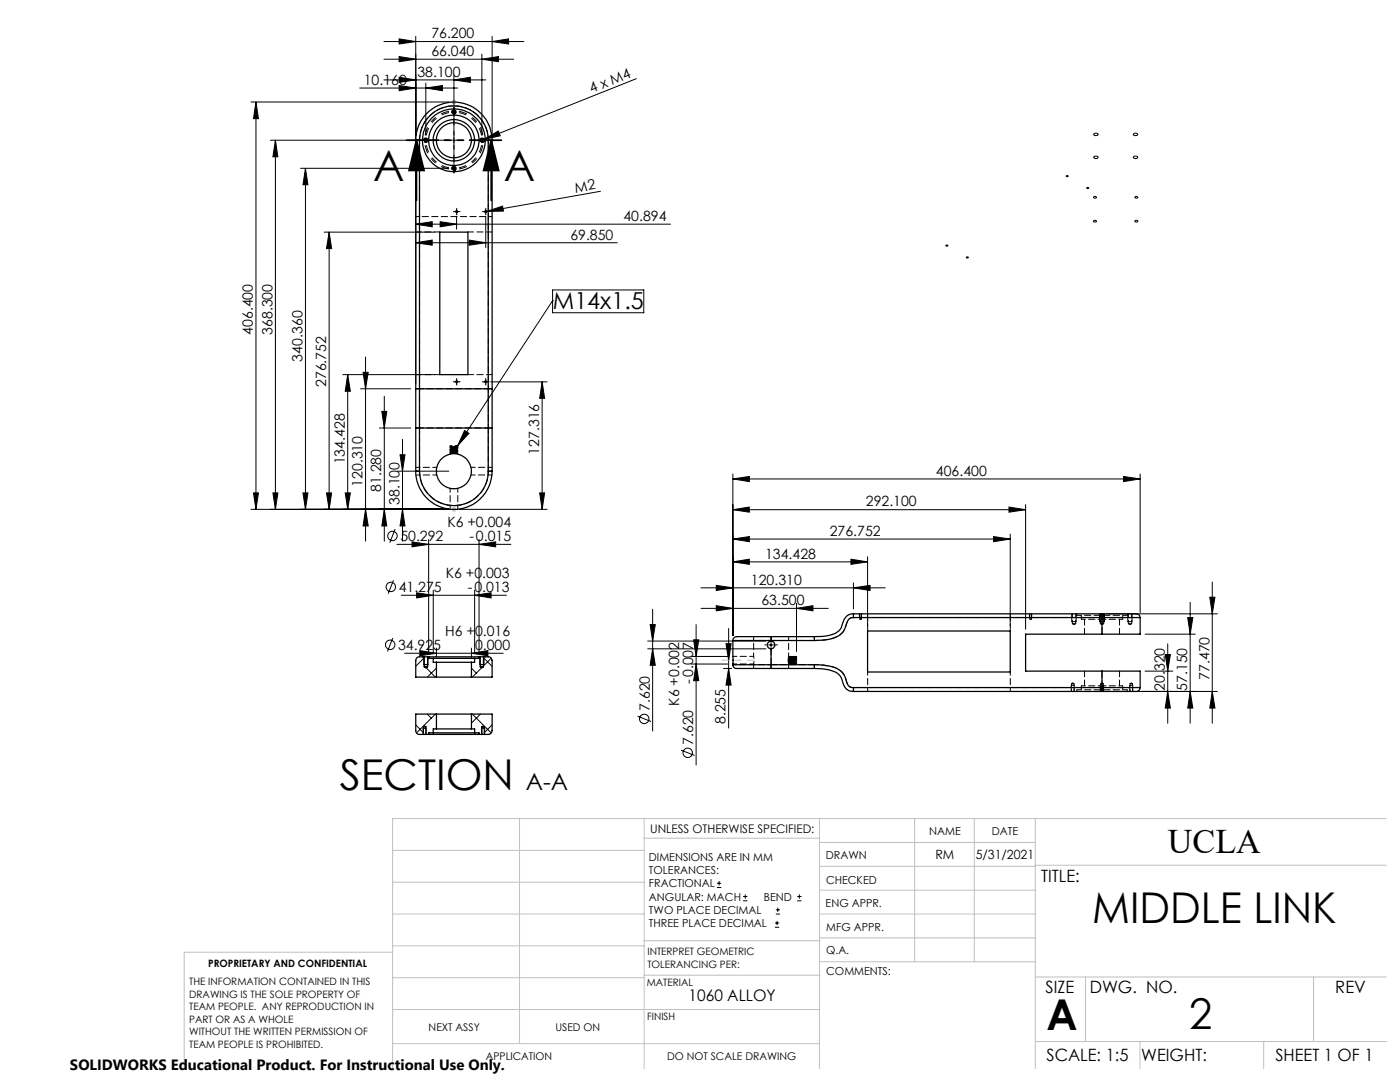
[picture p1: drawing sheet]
<svg xmlns="http://www.w3.org/2000/svg" width="279mm" height="216mm" viewBox="0 0 279 216" stroke-linecap="round" stroke-linejoin="round" font-family="sans-serif">
<g fill="none" stroke="#000" stroke-width=".2">
<path d="M71.8 17.6h19.5M76.6 15.9h20.3M76.6 11.8h25.9M76.6 8.3h28M79.7 17.1l3.3 .5-3.3 .5zM79.7 15.4l3.3 .5-3.3 .5zM79.7 11.3l3.3 .5-3.3 .5zM79.7 7.8l3.3 .5-3.3 .5zM83 7.3v69.3M85 17.6l3.3-.5v1zM85 16.6v10.4M90.6 15.9l3.3-.5v1z"/>
<path d="M90.6 15v17.6M96.2 11.8l3.3-.5v1zM96.2 10.8v16.2M98.2 8.3l3.3-.5v1zM98.2 7.3v19.7M127 15.7l-30.4 12.1M50.1 20.4h39.5M51.1 20.4l.5 3.3h-1zM51.1 20.4v81.2M54 28h35.6M55 28l.5 3.3h-1zM55 28v73.6"/>
<path d="M60 33.6h29.6M61 33.6l.5 3.3h-1zM61 33.6v68M84.5 28.1a.31 .31 0 0 1 .2-.4 .31 .31 0 0 1 .4 .3 .31 .31 0 0 1-.4 .3M84.6 28.1a.43 .43 0 0 1 .3-.6 .43 .43 0 0 1 .5 .5 .43 .43 0 0 1-.5 .4M90.2 22.5a.43 .43 0 0 1 .4-.5 .43 .43 0 0 1 .4 .5 .43 .43 0 0 1-.5 .3M90.2 33.7a.43 .43 0 0 1 .4-.5 .43 .43 0 0 1 .4 .5 .43 .43 0 0 1-.5 .3M90.3 33.9a.31 .31 0 0 1 .2-.4 .31 .31 0 0 1 .4 .3 .31 .31 0 0 1-.4 .3M90.3 22.2a.31 .31 0 0 1 .2-.4 .31 .31 0 0 1 .4 .4 .31 .31 0 0 1-.4 .2M95.7 28.1a.43 .43 0 0 1 .4-.6 .43 .43 0 0 1 .5 .5 .43 .43 0 0 1-.5 .4M95.9 28h1M96.1 28.1a.31 .31 0 0 1 .3-.4 .31 .31 0 0 1 .3 .3 .31 .31 0 0 1-.4 .3"/>
<path d="M96.4 27.5v1M96.6 27.8l2.8-1.7 .4 1zM96.6 27.8l-.8 .4M119.8 38.2l-22.7 4M212.8 35.1l.2-.1 .2 .2-.2 .1zM216.9 37.5l.2-.1 .2 .1-.2 .1zM218.3 26.7l.3-.1h.4a.24 .24 0 0 1 .1 .4 .24 .24 0 0 1-.3 .1l-.5-.1zM218.3 39.3l.1-.1a.25 .25 0 0 1 .3 0 .25 .25 0 0 1 0 .4 .25 .25 0 0 1-.3-.1l-.2-.1zM218.3 31.3l.3-.1a.32 .32 0 0 1 .4 0 .32 .32 0 0 1 .1 .4 .32 .32 0 0 1-.4 0l-.4-.1zM226.2 26.7l.3-.1h.4a.24 .24 0 0 1 .1 .4 .24 .24 0 0 1-.3 .1l-.5-.1zM226.2 31.3l.3-.1a.32 .32 0 0 1 .4 0 .32 .32 0 0 1 .1 .4 .32 .32 0 0 1-.4 0l-.4-.1zM226.5 39.3l.1-.1a.26 .26 0 0 1 .4 0 .26 .26 0 0 1 0 .4 .26 .26 0 0 1-.4-.1z"/>
<path d="M64.7 46.3h22.1M65.7 46.3l.5 3.3h-1zM65.7 46.3v55.3M83 44.7l3.3-.5v1.1zM83 44.7h50.8M83 48.4l3.3-.5v1zM83 48.4h40.2M87.8 44.2l3.3 .5-3.3 .6zM90.6 42.2h1.1M90.9 42.3a.2 .2 0 0 1 .2-.3 .2 .2 0 0 1 .2 .3 .2 .2 0 0 1-.2 .1M91.1 41.7v1M91.1 43.3v2.4"/>
<path d="M93.6 47.9l3.3 .5-3.3 .5zM96.4 42.2h1M96.7 42.3a.21 .21 0 0 1 .2-.3 .21 .21 0 0 1 .2 .3 .21 .21 0 0 1-.2 .1M96.9 41.7v1M96.9 43.3v6.1M97.1 42.2l3.2-1.1 .2 1zM97.1 42.2l-.4 .1M110.3 57.9h18.2v4.5h-18.2zM218.3 44h.1a.25 .25 0 0 1 .3-.1 .25 .25 0 0 1 0 .4 .25 .25 0 0 1-.3 0l-.2-.1zM226.5 44.1l.1-.1a.25 .25 0 0 1 .4-.1 .25 .25 0 0 1 0 .4 .25 .25 0 0 1-.4 0zM68.4 74.8h18.4M69.4 74.8v26.8"/>
<path d="M69.4 74.8l.5 3.3h-1zM72 77.6h10M72.5 74.3h1l-.5 3.3zM73 71.2v36.8M76.7 79.1v28.9M90.6 76.2h1.1M90.9 76.2a.19 .19 0 0 1 .2-.2 .19 .19 0 0 1 .2 .2 .19 .19 0 0 1-.2 .2M91.1 75.7v1M96.4 76.2h1M96.7 76.2a.2 .2 0 0 1 .2-.2 .2 .2 0 0 1 .2 .2 .2 .2 0 0 1-.2 .2M96.9 75.7v1M97.9 76.2h11.3"/>
<path d="M108.2 76.2v25.4M108.2 76.2l.5 3.3h-1zM110.3 60h.1M110.3 60l-19 28.9M50.6 98.4h1l-.5 3.2zM54.5 98.4h1l-.5 3.2zM60.5 98.4h1l-.5 3.2zM65.2 98.4h1l-.5 3.2zM68.9 98.4h1l-.5 3.2zM75.7 85.4h6.3M76.2 82.1h1l-.5 3.3zM79.3 94h10.3"/>
<path d="M79.8 90.7h1l-.5 3.3zM80.3 87.7v20.3M92.7 85.9l.9 .6-2.3 2.4zM107.7 98.4h1l-.5 3.2zM146.3 95.6l3.2-.5v1zM146.3 94.6v32.2M146.3 95.6h81.2M224.2 95.1l3.3 .5-3.3 .5zM227.5 94.6v27.6M50.1 101.6h39.5M73 101.6l.5 3.4h-1zM76.7 101.6l.5 3.4h-1z"/>
<path d="M78.5 115.8l-1 2.7M78.8 105.6l-1 2.7M79.2 108.6h22.8M80.1 118.8h21M80.3 101.6l.5 3.4h-1zM82.2 108.1l3.3 .5-3.3 .5zM83.1 118.3l3.4 .5-3.4 .5zM85.5 107.6v22.4M86.5 117.8v12.6M91.6 101.6h17.6M94.7 118.8l3.3-.5v1zM94.7 117.8v12.6"/>
<path d="M95.6 108.6l3.3-.5v1zM95.6 107.6v22.4M139.9 117.3h36.8M142.9 116.8l3.4 .5-3.4 .5zM146.3 112.1l3.2-.5v1zM146.3 101.7l3.2-.5v1zM146.3 112.1h26.8M146.3 101.7h58.4M146.3 107.6l3.2-.5v1zM146.3 107.6h55.3M169.8 111.6l3.3 .5-3.3 .5zM170.3 117.3l3.3-.5v1z"/>
<path d="M170.3 116.3v5.2M173.1 111.1v13.8M198.3 107.1l3.3 .5-3.3 .5zM201.4 101.2l3.3 .5-3.3 .5zM201.6 106.6v18.3M204.7 100.7v24.9M241.4 119.2h1.1l-.6 3.3zM241.9 116.1v28.2M78.4 127.3l-1.1 2.7M80.8 130.4h19.6M83.8 129.8l3.3 .6-3.3 .4zM84.6 131.1v1.5"/>
<path d="M84.7 131.2l-1.7 1.8M85 133.2l1.9 1.9M85.4 131.1v1.5M87.1 129.3v1.9M87.1 133.3l-1.8 1.8M94.1 130.4l3.3-.6v1zM94.1 129.3v1.9M94.1 133.3l1 1M95.7 131.1v1.5M96.2 133.2l-1.9 1.9M96.5 131.2l1.7 1.8M96.6 131.1v1.5"/>
<path d="M98 131.3l-1.5 1.6M129.3 129.5h23.6M129.3 127.9h23.6M129.8 124.6h1l-.6 3.3zM130.2 129.5l.6 3.3h-1zM130.2 121.6v24.3M137.9 131h7.3M137.9 132.5h7.3M138.4 127.7h1.1l-.6 3.3zM138.9 132.5l.6 3.3h-1.1zM138.9 124.6v28M139.9 121.4h25.4"/>
<path d="M142.9 120.9l3.4 .5-3.4 .5zM144.4 133.4h1.6M144.9 128.4h1l-.5 3.4zM145.4 125.4v19.9M145.4 133.4l.5 3.3h-1zM153.4 128.7h1M153.9 128.2v1M159 121.4l3.2-.5v1zM159 120.4v9.6M171.5 122.5v.8M171.9 122.5v.8M205.5 122.5v.8"/>
<path d="M205.9 122.5v.8M213.8 136.8v1.2M213.9 122.5v1.6M214.4 136.8v1.2M214.8 122.5v1.6M219.5 122.5v1.6M219.6 136.8v1.2M220.2 136.8v1.2M220.3 122.5v1.6M220.9 138h22.1M220.9 122.5h22.1M225.1 122.5v1.6"/>
<path d="M225.5 136.8v1.2M225.9 122.5v1.6M226.1 136.8v1.2M228.5 133.9h5.6M228.5 126.5h10M232.6 130.6h1l-.6 3.3zM233 138l.6 3.3h-1zM233 128.5v15.8M237 123.2h1.1l-.6 3.3zM237.5 138l.6 3.3h-1.1zM237.5 120.2v24.1M241.9 138l.6 3.3h-1.1z"/>
<path d="M83 144.6l1.5 1.6M84.5 145.3v1.2M85.1 145.3v1.2M85.3 142.5l.8 .8M86.9 142.5l-3.8 3.8M94.3 142.5l3.7 3.8M95.9 142.5l-1.8 1.8M96.1 145.3v1.2M96.7 145.3v1.2M98.2 144.6l-1.5 1.6M127.2 142.9l2.7 1.1M135.9 149.7l2.7 1"/>
<path d="M143.1 177.1h.8M143.1 176.2h.8M143.5 175.8v.9M148.3 179.7h.9M148.3 178.9h.9M148.7 178.5v.8M159.1 179.7h.8M159.1 178.9h.8M159.5 178.5v.8M154.7 185h.8M154.7 184.2h.8M154.8 182.4h.8"/>
<path d="M154.8 181.5h.8M155.1 183.8v.8M155.2 181.1v.9"/>
<circle cx="189" cy="49" r=".16"/>
<circle cx="193.1" cy="51.4" r=".16"/>
<circle cx="78" cy="117.1" r=".95"/>
<circle cx="78.3" cy="106.9" r=".94"/>
<circle cx="77.9" cy="128.7" r=".95"/>
<circle cx="128.6" cy="143.4" r=".94"/>
<circle cx="137.3" cy="150.2" r=".94"/>
</g>
<path d="M83.1 28l1.5 6h-3zM83.1 28v12M98 28l1.5 6h-3zM98 28v12" fill="none" stroke="#000" stroke-width=".35"/>
<g fill="none" stroke="#c0c0c0" stroke-width=".2">
<path d="M90.6 19.9v1M90.1 20.4h1M90.2 20l.7 .7M90.9 20l-.7 .7M90.1 101.6h1M90.2 101.3l.7 .7M90.6 101.1v1.1M90.9 101.3l-.7 .7M78.4 176h50.2M78.4 169.7h50.2M103.7 163.3v44.9M128.6 163.3v49.9"/>
<path d="M128.6 167.3h34.9M163.5 163.3v49.9M163.5 177.6h43.1M163.5 172.9h43.1M163.5 168.1h43.1M182.5 163.3v28.6M194.5 163.3v28.6M206.6 163.3v49.9M206.6 172.6h70.1M276.7 163.3h-198.3v49.9M78.4 195.1h50.2M78.4 188.7h50.2"/>
<path d="M78.4 182.4h50.2M78.4 190h-41.6v23.2M128.6 194.6h35.1M128.6 187.7h35.1M163.5 182.4h43.1M163.5 187.1h43.1M163.7 191.9h42.9M206.6 194.9h70.1M216.6 194.9v12.9M262.1 194.9v12.9M78.4 208.2h85.1M78.4 201.4h85.1"/>
<path d="M206.6 207.8h70.1M227.5 207.8v5.4M252.2 207.8v5.4"/>
</g>
<g fill="none" stroke="#000" stroke-width=".2" stroke-dasharray="15.2 1.3 1.3 1.3" stroke-linecap="butt">
<path d="M84.8 28v.5M84.8 28v-.5M85 28v.5M85 28v-.5M90.6 33.8h.5M90.6 33.8h-.5M90.6 22.1l-.5 .1M90.6 22.1l.5 .1M90.6 22.4h-.5M90.6 22.4h.5M90.6 33.6l.5-.1M90.6 33.6l-.5-.1"/>
<path d="M96.2 28v-.5M96.2 28v.5"/>
</g>
<path d="M84.8 29a5.8 5.8 0 0 0 4.8 4.7M89.6 22.2a5.8 5.8 0 0 0-4.8 4.8M91.6 33.7a5.8 5.8 0 0 0 4.8-4.7M96.4 27a5.8 5.8 0 0 0-4.8-4.8" fill="none" stroke="#000" stroke-width=".2" stroke-dasharray="15.2 1.3 1.3 1.3" stroke-dashoffset="13.6" stroke-linecap="butt"/>
<path d="M85.1 29a5.6 5.6 0 0 0 4.5 4.5M89.6 22.5a5.6 5.6 0 0 0-4.5 4.5M91.6 33.5a5.6 5.6 0 0 0 4.5-4.5M96.1 27a5.6 5.6 0 0 0-4.5-4.5" fill="none" stroke="#000" stroke-width=".2" stroke-dasharray="15.2 1.3 1.3 1.3" stroke-dashoffset="13.8" stroke-linecap="butt"/>
<path d="M100 28h-18.9" fill="none" stroke="#000" stroke-width=".35" stroke-dasharray="6.3 1.3 1.3 1.3 1.3 1.3" stroke-dashoffset=".1"/>
<path d="M150.5 131.7h-6.4" fill="none" stroke="#c0c0c0" stroke-width=".2" stroke-dasharray="15.2 1.3 1.3 1.3" stroke-dashoffset="13.9"/>
<g fill="none" stroke="#000" stroke-width=".2" stroke-dasharray="15.2 1.3 1.3 1.3">
<path d="M84.3 28h-.3M84.5 28h-.3M84.8 28h-.5M84.8 28h.5M85 28h-.5M85 28h.5M85.3 28h.2M85.5 28h.3M90.6 28v-.5M90.6 28h-.5M90.6 28v.5M90.6 28h.5"/>
<path d="M90.6 33.8v.5M90.6 33.8v-.5M90.6 34.3v.3M90.6 33.3v-.2M90.6 22.1v-.5M90.6 22.1v.5M90.6 21.6v-.2M90.6 22.6v.3M90.6 22.4v-.5M90.6 22.4v.5M90.6 21.9v-.3M90.6 22.9v.3"/>
<path d="M90.6 33.6v.5M90.6 33.6v-.5M90.6 34.1v.3M90.6 33.1v-.4M95.7 28h-.3M95.9 28h-.2M96.2 28h.5M96.2 28h-.5M96.7 28h.3M96.9 28h.3M90.7 42.2h-.2M91.2 41.7v-.1"/>
<path d="M91.2 42.7v.2M91.7 42.2h.1M96.4 42.2h-.1M96.9 41.7v-.1M96.9 42.7v.2M97.4 42.2h.2M90.7 76.2h-.2M91.2 75.7v-.2M91.2 76.7v.1M91.7 76.2h.1M96.4 76.2h-.1M96.9 75.7v-.2"/>
<path d="M96.9 76.7v.1M97.4 76.2h.2M152.9 128.7h-.3M153.9 127.7v-.3M153.9 129.7v.2M154.9 128.7h.3"/>
</g>
<path d="M89.6 28h-5.4M90.6 27v-5.4M90.6 29v5.3M91.6 28h5.3" fill="none" stroke="#000" stroke-width=".2" stroke-dasharray="15.2 1.3 1.3 1.3" stroke-dashoffset="14.5"/>
<g fill="none" stroke="#000" stroke-width=".25">
<path d="M83 28h.7M83 28a7.6 7.6 0 0 1 7.6-7.6 7.6 7.6 0 0 1 7.6 7.6M83 28v49.6M83.7 28a6.9 6.9 0 0 1 6.9-6.9 6.9 6.9 0 0 1 6.8 6.9M83.7 28v49.6M97.4 28h.8M97.4 28v49.6M98.2 28v49.6M87.8 46.3h5.6v28.5h-5.6zM83 77.6v7.8M83 77.6h.7M83.7 77.6v7.8"/>
<path d="M83.7 77.6h13.7M97.4 77.6v7.8M97.4 77.6h.8M98.2 77.6v7.8M83 85.4h.7M83 94h.7M83 94a7.6 7.6 0 0 0 7.6 7.6 7.6 7.6 0 0 0 7.6-7.6M83 85.4v8.6M83.7 94a6.9 6.9 0 0 0 6.9 6.9 6.9 6.9 0 0 0 6.8-6.9M83.7 85.4h13.7M83.7 85.4v8.6M97.4 85.4h.8"/>
<path d="M97.4 94h.8M97.4 85.4v8.6M98.2 85.4v8.6M84.6 132.6h.8M84.7 131.1h-1.1l-.6 .4v3.6h4.1M84.7 133h.6M84.7 131.1h.6M84.7 131.1v1.9M84.7 133l.3 .2 .3-.2M85.3 131.1h.2M85.3 131.1v1.9M85.5 131.1h10.1"/>
<path d="M85.5 131.1v.3h1M86.5 131.4h8.2M86.5 131.4v.8h.6M87.1 135.1h7M87.1 132.2h7M87.1 132.2v2.9M94.1 132.2v2.9M94.7 131.4v.8h-.6M95.6 131.1v.3h-.9M95.6 131.1h.2M95.7 132.6h.9M95.8 133h.7"/>
<path d="M95.8 131.1h.7M95.8 131.1v1.9M95.8 133l.4 .2 .3-.2M96.5 131.1h.9a.78 .78 0 0 1 .8 .7v3.3h-4.1M96.5 131.1v1.9M146.3 132.6a.89 .89 0 0 0 1.2 .8h6.4M146.3 127.8v4.8M146.3 127.8h7.6M146.3 132.6h7.6M153.9 127h-6.8a.77 .77 0 0 0-.8 .8M153.9 127.9a.78 .78 0 0 1 .7 .8 .78 .78 0 0 1-.7 .8M153.9 127v.8"/>
<path d="M153.9 132.6v.8M153.9 127.9a.78 .78 0 0 0-.8 .8 .78 .78 0 0 0 .8 .8M153.9 127.8v.1M153.9 129.5v3.1M153.9 127.8h8.6M153.9 132.6h8.6M153.9 127h8.6M153.9 133.4h8.6M162.5 132.6a7.4 7.4 0 0 1 5.6 1.6l.5 .8 .4 1.2a1.19 1.19 0 0 0 1.3 1M162.5 127v.8M162.5 133.4a7.6 7.6 0 0 1 4.8 1.1l.7 .9a2.72 2.72 0 0 0 1.7 2.5l.6 .1M162.5 132.6v.8"/>
<path d="M170.3 123.2a1.28 1.28 0 0 0-1.3 1.2 3.7 3.7 0 0 1-3.4 3.1l-3.1 .3M170.3 122.5v.7M170.3 137.2v.8M170.3 122.5a2.18 2.18 0 0 0-2.2 2.1 2.81 2.81 0 0 1-2.6 2.2l-3 .2M170.3 123.2h49.6M170.3 137.2h49.6M170.3 122.5h49.6M170.3 138h49.6M173.1 125.9h28.5v8.2h-28.5zM219.9 122.5h6.8a.81 .81 0 0 1 .8 .7M219.9 133.9h7.6v3.3M219.9 122.5v.7"/>
<path d="M219.9 137.2v.8M219.9 137.2h7.6M219.9 123.2h7.6M219.9 123.2v3.3M219.9 133.9v3.3M219.9 126.5h-15.2v7.4h15.2M227.5 137.2a.93 .93 0 0 1-1.2 .8h-6.4M227.5 123.2v3.3h-7.6M84.5 145.3h.6M84.5 145h.5M84.5 146.5h.5M84.5 145l.2-.1 .3 .1"/>
<path d="M84.5 145v1.5M85 146.5h.5M85 145v1.5M85.5 146.5h10.1M86.5 146.2h8.2M86.5 146.2h-1v.3M87.1 142.5h-4.1v3.3a.73 .73 0 0 0 .7 .7h.8M87.1 145.5h7M87.1 142.5h7M87.1 142.5v3M87.1 145.5h-.6v.7M94.1 142.5h4.1v3.5a.76 .76 0 0 1-.8 .5h-.7"/>
<path d="M94.1 145.5h.6v.7M94.1 142.5v3M94.7 146.2h.9v.3M95.6 146.5h.6M96.1 145.3h.6M96.2 145h.5M96.2 146.5h.5M96.2 145v1.5M96.2 145l.2-.1 .3 .1M96.7 145v1.5"/>
<circle cx="85" cy="28" r=".33"/>
<circle cx="90.6" cy="28" r="6.3"/>
<circle cx="90.6" cy="22.4" r=".33"/>
<circle cx="90.6" cy="33.6" r=".33"/>
<circle cx="90.6" cy="28" r="3.5"/>
<circle cx="90.6" cy="28" r="5"/>
<circle cx="90.6" cy="28" r="4.1"/>
<circle cx="96.2" cy="28" r=".34"/>
<circle cx="91.1" cy="42.2" r=".17"/>
<circle cx="96.9" cy="42.2" r=".17"/>
<circle cx="91.1" cy="76.2" r=".17"/>
<circle cx="96.9" cy="76.2" r=".17"/>
<circle cx="90.6" cy="94" r="3.5"/>
</g>
<g fill="none" stroke="#000" stroke-width=".2" stroke-dasharray="1.3 .6" stroke-dashoffset=".4">
<path d="M83 28h.7M98.2 28h-.7M83 77.6h.7M97.5 77.6h.7M97.5 77.6h-13.8M83 85.4h.7M83.7 94h-.7M87.2 93.3h-4.2M91.2 90l-1.2 .2 1.2 .1M91.2 89.7l-1.2 .2 1.2 .1M97.5 85.4h.7M97.5 94h.7"/>
<path d="M97.5 85.4h-13.8M98.2 93.3h-4.2M150.4 132.5v.9M153.9 133.4v-.8M153.9 127.8v-.8M157.3 131.7l.1 .8M157.4 131l-.1 .7M157.4 133.4v-.9M157.6 131.1l-.1 .9M158 132.3l-.2-1.2-.1 1.2M158.3 132.3l-.2-1.2-.1 1.2M158.6 132.3l-.2-1.2-.1 1.2"/>
<path d="M158.7 131.7l-.1-.7M159 131.7l-.1-.7M159 131.7v-.7M159 132.5v-.8M162.5 127v.8M162.5 127.8a8.1 8.1 0 0 0 5.5-1.4l.7-1.2a2.11 2.11 0 0 1 1.2-1.9l.4-.1M162.5 132.6v.8M170.3 122.5v.7M170.3 137.2a1.25 1.25 0 0 1-1.3-1.1 3.8 3.8 0 0 0-3.5-3.2l-3-.3M170.3 137.2v.8M213.9 124h.9M214.9 137.6h10.1"/>
<path d="M214.9 122.8h10.1M215.8 136.8v.8M215.8 122.8v.8M219.5 124h.9M219.9 122.5v.7M219.9 137.2v.8M219.9 137.6v-.8M219.9 136.8v.8M219.9 123.6v-.8M219.9 122.8v.8M224.1 137.6v-.8M224.1 123.6v-.8"/>
<path d="M225.1 124h.9"/>
</g>
<g fill="none" stroke="#000" stroke-width=".2" stroke-dasharray="1.3 .6">
<path d="M89.8 90.5v.1M89.8 90.2v.1M89.8 89.9v.1M89.8 89.6v.1M89.8 89.3v.1M89.8 88.9v.2M89.8 90.5l.1 .1M89.8 90.3l.2 .1M89.8 89.1l.2 .1M89.8 89.4l.2 .1M89.8 89.7l.2 .1M89.8 90l.2 .1"/>
<path d="M89.9 90.3h.1M89.9 90.6v-.3M89.9 90.3l.2 .1M90 89.5v.1M90 89.8v.1M90 90.1v.1M90 90.4v.1M90 89.2v.1M90 90.4h.1M90 89.5l-.2 .1M90 89.8l-.2 .1M90 90.1l-.2 .1"/>
<path d="M90 90.4l-.2 .1M90 89.2l-.2 .1M91.1 89.1l.2-.2M91.2 90.2l.2-.1M91.2 89.9l.2-.1M91.2 89.6l.2-.1M91.2 89.3l.2-.1M91.2 89l.2-.1M91.2 89.1v-.1M91.2 89.4v-.1M91.2 89.7v-.1M91.2 90v-.1"/>
<path d="M91.2 90.3v-.1M91.3 89.8l-.2-.1M91.3 90.1l-.2-.1M91.3 90.4l-.2-.1M91.3 89.5l-.2-.1M91.4 89.2l-.2-.1M91.4 88.9v.3M91.4 89.2h.1M91.4 89.5h.1M91.4 89.8h.1M91.4 90.1h.1M91.4 90.6v-.2"/>
<path d="M146.3 132.5v-.3M146.3 131.8v-.2M153.9 127.9h.1M153.9 127.8v.1M153.9 129.4v3.2M153.9 129.4h.1M154.7 128.7h.1M154.7 128.7l-.1 .2M157.3 131.8v-.1M157.3 132.1h.3M157.4 132.5h.2M157.4 132l-.1 .1"/>
<path d="M157.4 131h.1M157.5 132h-.1M157.5 131.1l-.1-.1M157.6 132.5l.1-.2M157.6 132.1l-.1-.1M157.6 131.1h-.1M157.7 132.3h.1M157.7 131l-.1 .1M157.7 131h.1M157.7 132.3l.1 .2M157.8 131.1l-.1-.1M157.8 132.5h.1"/>
<path d="M157.9 132.5l.1-.2M157.9 131.1h-.1M158 132.3h.1M158 131l-.1 .1M158 131h.1M158 132.3l.1 .2M158.1 131.1l-.1-.1M158.1 132.5h.1M158.2 132.5l.1-.2M158.2 131.1h-.1M158.3 132.3h.1M158.3 131l-.1 .1"/>
<path d="M158.3 131h.1M158.3 132.3l.1 .2M158.4 131.1l-.1-.1M158.4 132.5h.1M158.5 132.5l.1-.2M158.5 131.1h-.1M158.6 132.3h.1M158.6 131l-.1 .1M158.6 131h.1M158.6 132.3l.1 .2M158.7 131.1l-.1-.1M158.7 132.5h.3"/>
<path d="M158.8 131.1h-.1M158.9 131.7l-.1-.6M158.9 131l-.1 .1M159 131.7h-.3M159 131h-.1M171.5 123.3h.4M171.6 123.5h.3M171.6 123.5l.1 .1M171.7 123.6l.2-.1M205.5 123.3h.4M205.5 123.5h.3M205.5 123.5l.2 .1"/>
<path d="M205.7 123.6l.1-.1M214 124.4l.3 .2M214.1 136.3l-.3 .1M214.3 136.4h-.5M214.3 136.4l-.2-.1M214.3 124.6l.4-.2M214.4 136.7h-.6M214.9 137.6v.4M214.9 122.5v.3M219.6 124.4l.3 .2M219.9 136.3l-.2 .1M219.9 124.6l.4-.2"/>
<path d="M220.2 136.4h-.5M220.2 136.4l-.3-.1M220.2 136.7h-.6M225 138v-.4M225 122.8v-.3M225.2 124.4l.3 .2M225.5 124.6l.4-.2M225.8 136.3l-.3 .1M226 136.4h-.5M226 136.4l-.2-.1M226.1 136.7h-.6"/>
</g>
<g fill="#000">
<path d="M96.6 27.8l2.8-1.7 .4 1zM97.1 42.2l3.2-1.1 .2 1zM92.7 85.9l.9 .6-2.3 2.4z"/>
<path d="M79.7 17.1l3.3 .5-3.3 .5zM85 17.6l3.3-.5v1zM79.7 15.4l3.3 .5-3.3 .5zM90.6 15.9l3.3-.5v1zM79.7 11.3l3.3 .5-3.3 .5zM96.2 11.8l3.3-.5v1zM83 48.4l3.3-.5v1zM93.6 47.9l3.3 .5-3.3 .5zM142.9 120.9l3.4 .5-3.4 .5zM159 121.4l3.2-.5v1zM142.9 116.8l3.4 .5-3.4 .5zM170.3 117.3l3.3-.5v1zM146.3 112.1l3.2-.5v1zM169.8 111.6l3.3 .5-3.3 .5zM146.3 101.7l3.2-.5v1zM201.4 101.2l3.3 .5-3.3 .5zM146.3 95.6l3.2-.5v1zM224.2 95.1l3.3 .5-3.3 .5z"/>
<path d="M79.7 7.8l3.3 .5-3.3 .5zM98.2 8.3l3.3-.5v1z"/>
<path d="M98 28l1.5 6h-3zM83.1 28l1.5 6h-3z"/>
<path d="M87.8 44.2l3.3 .5-3.3 .6zM83 44.7l3.3-.5v1.1z"/>
<path d="M80.3 101.6l.5 3.4h-1zM79.8 90.7h1l-.5 3.3zM76.7 101.6l.5 3.4h-1zM76.2 82.1h1l-.5 3.3zM73 101.6l.5 3.4h-1zM72.5 74.3h1l-.5 3.3zM68.9 98.4h1l-.5 3.2zM69.4 74.8l.5 3.3h-1zM65.2 98.4h1l-.5 3.2zM65.7 46.3l.5 3.3h-1zM54.5 98.4h1l-.5 3.2zM55 28l.5 3.3h-1zM50.6 98.4h1l-.5 3.2zM51.1 20.4l.5 3.3h-1zM60.5 98.4h1l-.5 3.2zM61 33.6l.5 3.3h-1zM107.7 98.4h1l-.5 3.2zM108.2 76.2l.5 3.3h-1z"/>
<path d="M95.6 108.6l3.3-.5v1zM82.2 108.1l3.3 .5-3.3 .5zM94.7 118.8l3.3-.5v1zM83.1 118.3l3.4 .5-3.4 .5z"/>
<path d="M146.3 107.6l3.2-.5v1zM198.3 107.1l3.3 .5-3.3 .5z"/>
<path d="M83.8 129.8l3.3 .6-3.3 .4zM94.1 130.4l3.3-.6v1z"/>
<path d="M138.4 127.7h1.1l-.6 3.3zM138.9 132.5l.6 3.3h-1.1z"/>
<path d="M144.9 128.4h1l-.5 3.4zM145.4 133.4l.5 3.3h-1z"/>
<path d="M241.9 138l.6 3.3h-1.1zM241.4 119.2h1.1l-.6 3.3zM233 138l.6 3.3h-1zM232.6 130.6h1l-.6 3.3zM237.5 138l.6 3.3h-1.1zM237 123.2h1.1l-.6 3.3zM130.2 129.5l.6 3.3h-1zM129.8 124.6h1l-.6 3.3z"/>
</g>
<g fill="none" stroke="#000" stroke-width=".2" stroke-dasharray="1.3 .6" stroke-dashoffset=".1">
<path d="M87.8 46.3h-4.8M98.2 46.3h-4.8M87.8 74.7h-4.8M98.2 74.7h-4.8M83.7 94v-8.6M89.8 89.3l1.6 .2-1.5 .1M89.8 89.6l1.6 .2-1.5 .1M89.8 89.9l1.6 .2-1.5 .1M89.8 90.2l1.6 .2-1.5 .1M89.9 89.4l1.5 .1-1.5 .2M89.9 90l1.5 .1-1.6 .2M91.2 89.1l-1.2 .2 1.2 .1-1.2 .2 1.2 .1"/>
<path d="M97.5 85.4v8.6M153.9 127.8h8.6M162.5 132.6h-8.6M216.4 133.9v2.9M216.4 123.6v2.9M223.4 136.8v-2.9M223.4 126.5v-2.9"/>
</g>
<g fill="none" stroke="#000" stroke-width=".2" stroke-dasharray="1.3 .6" stroke-dashoffset=".6">
<path d="M97.5 28v49.6M98.2 43.2h-15.2M83.7 77.6v-49.6M90 89.2l1.2 .1M90 89.5l1.2 .1M90 89.8l1.2 .1M90 90.1l1.2 .1M91.2 89.3l-1.2 .2M91.2 89.6l-1.2 .2M91.2 89.9l-1.2 .2M91.2 90.2l-1.2 .2M91.2 90.3l-1.1 .2"/>
<path d="M91.2 89l-1.2 .2M146.3 127.8h7.6M150.4 127v4M153.9 132.6h-7.6M157.4 131v-4M157.7 132.3l-.1-1.2M157.9 131.1l-.1 1.2M158 132.3l-.1-1.2M158.2 131.1l-.1 1.2M158.3 132.3l-.1-1.2M158.5 131.1l-.1 1.2M158.6 132.3l-.1-1.2"/>
<path d="M158.8 131.1l-.1 1.2M170.3 123.2h49.6M173.2 138v-3.9M201.6 138v-3.9M214 122.5v1.9M214.7 124.4v-1.9M219.6 122.5v1.9M219.9 137.2h-49.6M219.9 123.2h7.7M220.3 124.4v-1.9M225.2 122.5v1.9M225.9 124.4v-1.9"/>
<path d="M227.6 137.2h-7.7"/>
</g>
<g fill="none" stroke="#000" stroke-width=".2" stroke-dasharray="1.3 .6" stroke-dashoffset=".8">
<path d="M84.8 27.7a.25 .25 0 0 1 .2 .4 .25 .25 0 0 1-.4 .1 .25 .25 0 0 1 .1-.5h.1M90.6 21.9a.25 .25 0 0 1 .2 .3 .25 .25 0 0 1-.4 .1 .25 .25 0 0 1 .1-.4h.1M90.6 33.6a.25 .25 0 0 1 .2 .3 .25 .25 0 0 1-.4 .1 .25 .25 0 0 1 .1-.4h.1M96.4 27.7a.25 .25 0 0 1 .3 .4 .25 .25 0 0 1-.4 .1 .25 .25 0 0 1 0-.5h.1M91.3 88.9l-1.4 .2M91.3 89.8l-1.4 .2M91.3 89.2l-1.4 .2M91.4 89.2l-1.5 .1M91.4 88.9h-1.6M150.4 132.5v-1.5M157.6 132.5l-.2-1.5M157.8 132.5l-.1-1.5"/>
<path d="M157.9 132.5l-.2-1.5M158.1 132.5l-.1-1.5M158.2 132.5l-.2-1.5M158.4 132.5l-.1-1.5M158.5 132.5l-.2-1.5M158.7 132.5l-.1-1.5M213.8 136.4v1.6M214.3 138v-1.6M219.7 136.4v1.6M220.2 138v-1.6M225.5 136.4v1.6M226 138v-1.6"/>
</g>
<path d="M89.9 89.1l1.5 .1M89.9 89.7l1.5 .1M157.7 131l-.1 1.5M158 131l-.1 1.5M158.3 131l-.1 1.5M158.6 131l-.1 1.5M158.9 131l-.1 1.5" fill="none" stroke="#000" stroke-width=".2" stroke-dasharray="1.3 .6" stroke-dashoffset=".7"/>
<g fill="none" stroke="#000" stroke-width=".2" stroke-dasharray="1.3 .6" stroke-dashoffset=".5">
<path d="M97.5 77.6v7.8M83 94.8h4.2M83.7 85.4v-7.8M89.8 97.4v4.2M94 94.8h4.2M91.4 101.6v-4.2M146.3 132.5h4.1M150.4 131h-4.1M157.4 131l-.1 1.1M157.7 132.3l-.2-1.2-.1 .9M157.7 131l-.1 1.1M171.6 122.5v1"/>
<path d="M171.9 123.5v-1M205.5 122.5v1M205.8 123.5v-1M215.8 136.8h4.1M215.8 123.6h4.1M219.9 136.8h4.2M219.9 123.6h4.2"/>
</g>
<path d="M83.7 28a6.9 6.9 0 0 1 6.9-6.9 6.9 6.9 0 0 1 6.9 6.9M97.5 94a6.9 6.9 0 0 1-6.9 6.9 6.9 6.9 0 0 1-6.9-6.9M214 124.4h.7M219.6 124.4h.7M225.2 124.4h.7" fill="none" stroke="#000" stroke-width=".2" stroke-dasharray="1.3 .6" stroke-dashoffset=".3"/>
<path d="M173.2 125.9v-3.4M201.6 125.9v-3.4M219.9 133.9v3.3M219.9 123.2v3.3" fill="none" stroke="#000" stroke-width=".2" stroke-dasharray="1.3 .6" stroke-dashoffset="-.1"/>
<path d="M158.8 131.7l-.1-.6-.1 1.2" fill="none" stroke="#000" stroke-width=".2" stroke-dasharray="1.3 .6" stroke-dashoffset=".9"/>
<g font-size="8.5">
<text x="74.5" y="36.1">A</text>
<text x="100.5" y="36.1">A</text>
<text x="67.8" y="157.6">SECTION</text>
<text x="218" y="184.2">MIDDLE LINK</text>
<text x="208.9" y="205.5">A</text>
<text x="237.3" y="205.4">2</text>
</g>
<text font-size="6.9" x="233.1" y="170.1">UCLA</text>
<g font-size="4.7">
<text x="110.3" y="61.7">M14x1.5</text>
<text x="104.9" y="157.6">A-A</text>
</g>
<g font-size="3.4">
<text x="207.8" y="176">TITLE:</text>
<text x="208.7" y="198.1">SIZE</text>
<text x="217.5" y="198.1">DWG. NO.</text>
<text x="266.5" y="198.2">REV</text>
<text x="208.8" y="211.7">SCALE: 1:5</text>
<text x="227.7" y="211.8">WEIGHT:</text>
<text x="254.5" y="211.7">SHEET 1 OF 1</text>
</g>
<text font-size="3.2" x="137.4" y="199.8">1060 ALLOY</text>
<text font-size="3" x="14" y="213.5">SOLIDWORKS Educational Product. For Instructional Use Only.</text>
<g font-size="2.8">
<text x="86.1" y="7.6">76.200</text>
<text x="86.1" y="11.2">66.040</text>
<text x="72.6" y="16.9">10.160</text>
<text x="83.3" y="15.3">38.100</text>
<text x="118" y="18.6" transform="rotate(-22 118 18.6)">4 x M4</text>
<text x="114.9" y="38.4" transform="rotate(-10 114.9 38.4)">M2</text>
<text x="113.8" y="47.8">69.850</text>
<text x="124.4" y="44.1">40.894</text>
<text x="50.5" y="66.8" transform="rotate(-90 50.5 66.8)">406.400</text>
<text x="54.4" y="66.8" transform="rotate(-90 54.4 66.8)">368.300</text>
<text x="60.4" y="72.1" transform="rotate(-90 60.4 72.1)">340.360</text>
<text x="65.1" y="77.2" transform="rotate(-90 65.1 77.2)">276.752</text>
<text x="68.8" y="92.7" transform="rotate(-90 68.8 92.7)">134.428</text>
<text x="107.6" y="90.7" transform="rotate(-90 107.6 90.7)">127.316</text>
<text x="186.8" y="94.9">406.400</text>
<text x="72.4" y="97.1" transform="rotate(-90 72.4 97.1)">120.310</text>
<text x="76.1" y="98.2" transform="rotate(-90 76.1 98.2)">81.280</text>
<text x="79.7" y="100.8" transform="rotate(-90 79.7 100.8)">38.100</text>
<text x="172.8" y="101.1">292.100</text>
<text x="79.9" y="108">50.292</text>
<text x="89.3" y="105.2">K6 +0.004</text>
<text x="93.7" y="108">-0.015</text>
<text x="165.6" y="106.9">276.752</text>
<text x="152.7" y="111.5">134.428</text>
<text x="79.6" y="118.2">41.275</text>
<text x="88.9" y="115.3">K6 +0.003</text>
<text x="93.3" y="118.2">-0.013</text>
<text x="149.9" y="116.7">120.310</text>
<text x="152" y="120.8">63.500</text>
<text x="79.4" y="129.7">34.925</text>
<text x="88.8" y="126.9">H6 +</text>
<text x="94.8" y="126.9">0.016</text>
<text x="94.8" y="129.7">0.000</text>
<text x="138.3" y="136.4" transform="rotate(-90 138.3 136.4)">-0.007</text>
<text x="232.5" y="137.8" transform="rotate(-90 232.5 137.8)">20.320</text>
<text x="236.9" y="137.8" transform="rotate(-90 236.9 137.8)">57.150</text>
<text x="241.3" y="135.7" transform="rotate(-90 241.3 135.7)">77.470</text>
<text x="129.7" y="141.9" transform="rotate(-90 129.7 141.9)">7.620</text>
<text x="135.5" y="140.8" transform="rotate(-90 135.5 140.8)">K6 +0.002</text>
<text x="138.3" y="148.6" transform="rotate(-90 138.3 148.6)">7.620</text>
<text x="144.8" y="144.5" transform="rotate(-90 144.8 144.5)">8.255</text>
</g>
<g font-size="2.5">
<text x="186.7" y="171.3">RM</text>
<text x="194.7" y="171.4">5/31/2021</text>
</g>
<text font-size="2.4" x="129.8" y="166.2">UNLESS OTHERWISE SPECIFIED:</text>
<g font-size="2.2">
<text x="185.4" y="166.6">NAME</text>
<text x="197.9" y="166.7">DATE</text>
<text x="129.5" y="171.8">DIMENSIONS ARE IN MM</text>
<text x="164.8" y="171.4">DRAWN</text>
<text x="129.5" y="174.4">TOLERANCES:</text>
<text x="129.5" y="177.1">FRACTIONAL</text>
<text x="129.5" y="179.7">ANGULAR: MACH</text>
<text x="152.5" y="179.7">BEND</text>
<text x="164.9" y="176.3">CHECKED</text>
<text x="129.5" y="182.4">TWO PLACE DECIMAL</text>
<text x="129.5" y="185">THREE PLACE DECIMAL</text>
<text x="164.8" y="181">ENG APPR.</text>
<text x="164.9" y="185.7">MFG APPR.</text>
<text x="164.9" y="190.4">Q.A.</text>
<text x="164.9" y="194.6">COMMENTS:</text>
</g>
<g font-size="2.1">
<text x="85.5" y="205.7">NEXT ASSY</text>
<text x="110.9" y="205.7">USED ON</text>
<text x="96.9" y="211.5">APPLICATION</text>
<text x="133.1" y="211.6">DO NOT SCALE DRAWING</text>
</g>
<g font-size="2">
<text x="129.2" y="190.6">INTERPRET GEOMETRIC</text>
<text x="37.8" y="196.5">THE INFORMATION CONTAINED IN THIS</text>
<text x="41.5" y="192.9">PROPRIETARY AND CONFIDENTIAL</text>
<text x="129.1" y="196.7">MATERIAL</text>
<text x="129.2" y="193.1">TOLERANCING PER:</text>
<text x="37.8" y="199">DRAWING IS THE SOLE PROPERTY OF</text>
<text x="37.8" y="201.6">TEAM PEOPLE. ANY REPRODUCTION IN</text>
<text x="129.1" y="203.5">FINISH</text>
<text x="37.8" y="204.1">PART OR AS A WHOLE</text>
<text x="37.8" y="206.6">WITHOUT THE WRITTEN PERMISSION OF</text>
<text x="37.8" y="209.1">TEAM PEOPLE IS PROHIBITED.</text>
</g>
</svg>
